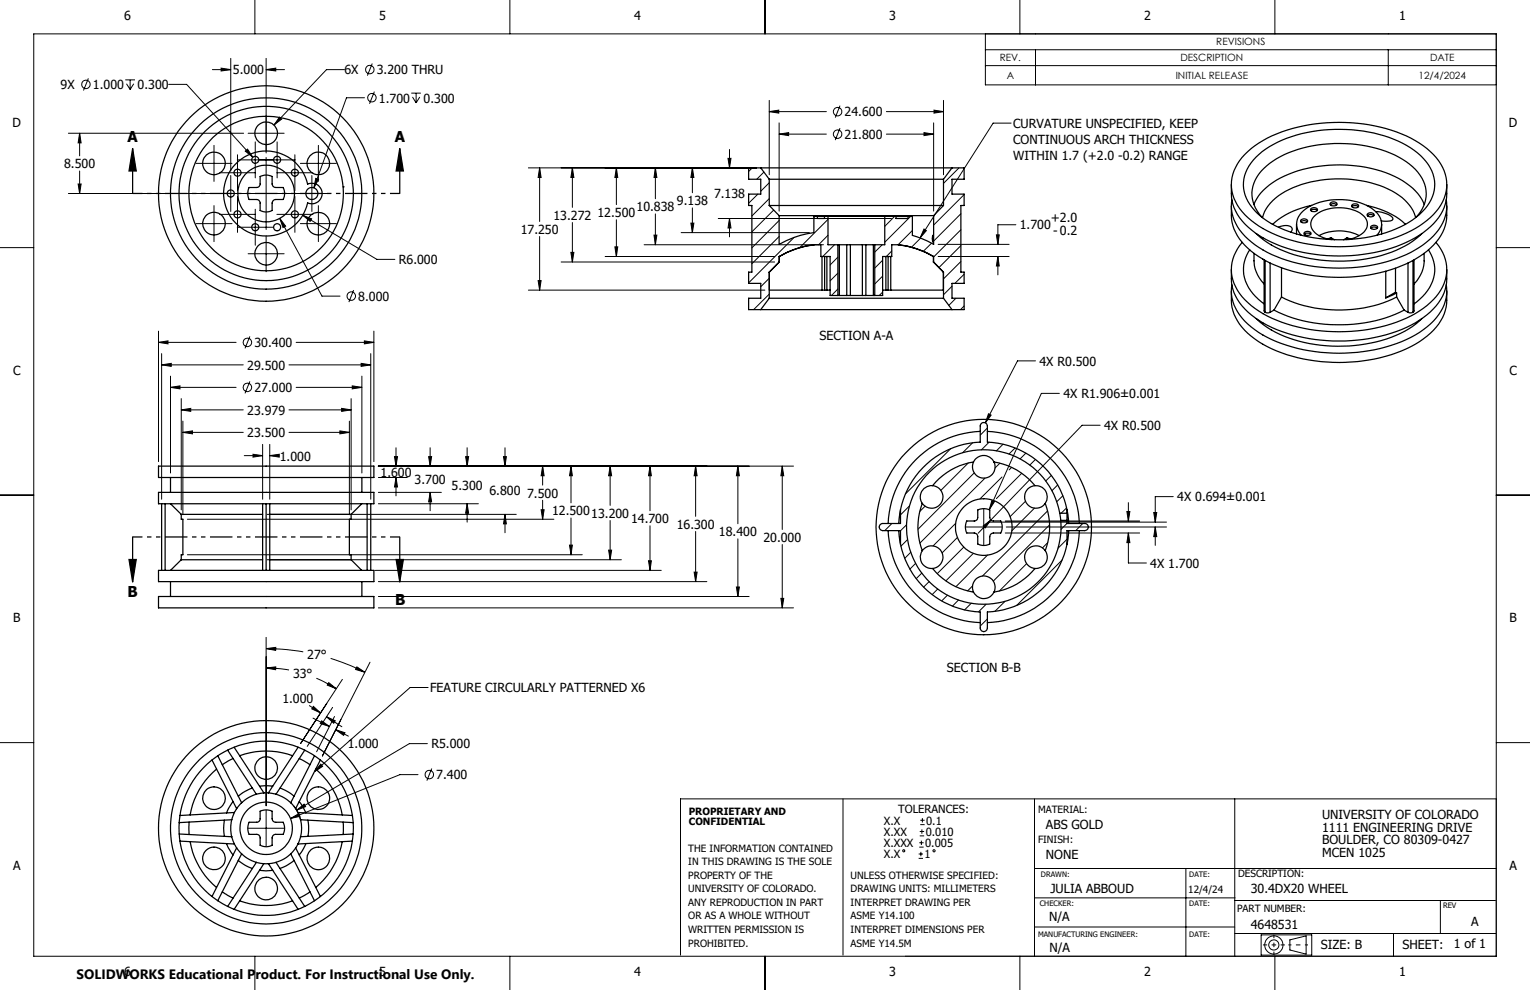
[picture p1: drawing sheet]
<svg xmlns="http://www.w3.org/2000/svg" width="432mm" height="279mm" viewBox="0 0 432 279" stroke-linecap="round" stroke-linejoin="round" font-family="sans-serif">
<g fill="none" stroke="#000" stroke-width=".35">
<path d="M37.4 41.9l1.1 6.4h-2.1zM37.4 41.9v12.7M66.5 46.3a12 12 0 0 1 20.3 5.7 2.9 2.9 0 0 1 4.1 2.6 2.9 2.9 0 0 1-4.1 2.7 12 12 0 0 1-17.4 7.9 12 12 0 0 1-2.9-18.9zM70.3 52.9h2.1a.96 .96 0 0 0 1-1v-2.1a3.9 3.9 0 0 1 3.4 0v2.1a1.02 1.02 0 0 0 1 1h2.1a3.6 3.6 0 0 1 0 3.4h-2.1a1.09 1.09 0 0 0-1 1v2.1a3.6 3.6 0 0 1-3.4 0v-2.1a1.02 1.02 0 0 0-1-1h-2.1a3.9 3.9 0 0 1 0-3.4zM96.8 52.7h.1M112.8 41.9l1 6.4h-2zM112.8 41.9v12.7M214.7 47.4h54M214.7 47.4h-3.4v3.2h3.4v4.2h-3.4v3.2h.9v18.8h-.9v3.2h3.4v4.2h-3.4v3.2h3.4M214.7 47.4l2.4 3.2M217.1 58h49.2M217.1 50.6h49.2"/>
<path d="M217.1 50.6v7.4M217.1 58l2.8 2.9M266.3 50.6v7.4M266.3 58l-2.8 2.9M268.7 47.4h3.4v3.2h-3.4v4.2h3.4v3.2h-.9v18.8h.9v3.2h-3.4v4.2h3.4v3.2h-3.4M268.7 47.4l-2.4 3.2M347.5 52.1a14 14 0 0 0 6.7 13.6 43.9 43.9 0 0 0 28.8 6.3 36.4 36.4 0 0 0 20.6-8 13.2 13.2 0 0 0 4.7-11.9M347.5 58.1a14 14 0 0 0 6.7 13.6 42.1 42.1 0 0 0 25.4 6.5 39.6 39.6 0 0 0 23.1-7.3 13.6 13.6 0 0 0 5.6-12.8M347.7 56.4a12 12 0 0 0 4.5 11.1 37.1 37.1 0 0 0 22.3 8.1 44.8 44.8 0 0 0 26.1-5.8 15 15 0 0 0 7.7-10.7l-.1-2.7M351.3 43.6a32.6 32.6 0 0 1 18.2-8.4 47.2 47.2 0 0 1 29.9 4.5 15.9 15.9 0 0 1 8.9 11.4 12.8 12.8 0 0 1-5.6 11.1 39.3 39.3 0 0 1-23.1 7.4 42.6 42.6 0 0 1-25.4-6.6 13.1 13.1 0 0 1-6.5-12.9l.6-1.9 .9-1.9zM353.9 57.7a16.8 16.8 0 0 1 9.8-8.6 39.2 39.2 0 0 1 31.1 1.3 14.8 14.8 0 0 1 7.2 7.3M354.5 44.3a30.4 30.4 0 0 1 17.5-7.4 40.8 40.8 0 0 1 26.1 4.8 12.6 12.6 0 0 1 6.8 11.1 13.5 13.5 0 0 1-7.3 10 42 42 0 0 1-38.8 .3 14.5 14.5 0 0 1-7.8-9.9 10.7 10.7 0 0 1 3.5-8.9z"/>
<path d="M369.9 59.4a1.46 1.46 0 0 1 1.9 0M370 58.9a1.14 1.14 0 0 1 1.8 .4 1.16 1.16 0 0 1-1.9-.2zM370.2 58a22.8 22.8 0 0 0-11 5.3M375.5 57.3a1.14 1.14 0 0 1 1.8 .3 1.16 1.16 0 0 1-1.9-.1zM375.5 57.8l.7-.3 1.1 .3M381.6 57.9a1.14 1.14 0 0 1 1.8 .3 1.14 1.14 0 0 1-1.9-.2zM381.6 58.3a1.4 1.4 0 0 1 1.8 0M385.7 58a22.8 22.8 0 0 1 11 5.3M388.2 59.7a7.4 7.4 0 0 1 4.8 1.8 .83 .83 0 0 1-.2 .8 .83 .83 0 0 1-.9 .1l-2.1-.1M217.1 76.8h.1M217.1 76.8v7.4M219.9 72.4h.1"/>
<path d="M219.9 72.4a22.3 22.3 0 0 1 11.8-3.3v3.3h2.6v11h2.2M219.9 60.9v8.1a26.4 26.4 0 0 1 9.8-3.3v-4.6h1M219.9 73.9h.1M219.9 60.9h43.6M219.9 72.4v1.5M219.9 73.9l-2.8 2.9M220 72.4v1.5M220 73.9l-2.9 2.9M229.9 69.1a25.4 25.4 0 0 0-9.9 3.3M230.7 61.1h2M230.7 61.1v.6h2v-.6M232 72.4v9.5"/>
<path d="M232.7 61.1h1M232.7 72.4v9.5M233.4 72.4v9.5M233.7 61.1h16M233.7 61.1v8h2.8M236.5 69.1h.4M236.5 69.1v14.3M236.9 69.1h2.1M236.9 69.1v14.3M239 69.1h1M239 69.1v14.3M240 69.1h3.4"/>
<path d="M240 69.1v14.3M243.4 69.1h1M243.4 69.1v14.3M244.4 69.1h2.1M244.4 69.1v14.3M246.5 69.1h.4M246.5 69.1v14.3M246.9 69.1v14.3M249.7 61.1v8h-2.8M249.7 61.1h3.2M250 72.4v9.5M250.6 72.4v9.5"/>
<path d="M251.4 72.4v9.5M252.9 61.1h3.4M252.9 61.1v.6h3.4v-.6M253.5 69.1a25.4 25.4 0 0 1 9.9 3.3M263.3 66.4l.1 .9-.1 1.1zM263.4 73.9h.1M263.4 72.4h.1M263.4 72.4v1.5M263.4 73.9l2.8 2.9M263.5 60.9v8.1l-3.3-1.7-2.7-.9v-5.3h-1.2M263.5 72.4a22.9 22.9 0 0 0-11.8-3.3v3.3h-2.6v11h-2.2M263.5 73.9l2.8 2.9"/>
<path d="M263.5 72.4v1.5M266.2 76.8h.1M266.2 76.8l.1 7.4M347.5 76.1a13.9 13.9 0 0 0 6.7 13.5 42.4 42.4 0 0 0 25.4 6.6 40 40 0 0 0 23.1-7.3 13.5 13.5 0 0 0 5.6-12.8M350.6 68.4a11.3 11.3 0 0 0 .7 16.2 32.6 32.6 0 0 0 18.2 8.4 47.5 47.5 0 0 0 29.9-4.5 16.1 16.1 0 0 0 8.9-11.4 11.7 11.7 0 0 0-3-8.7M352.7 70.5a10 10 0 0 0 1.6 13.2l2.5 2.1M353.9 71.5a10.5 10.5 0 0 0 2.9 8.7M354.5 65.9a29.5 29.5 0 0 0 16.7 7.3 41.3 41.3 0 0 0 26.4-4.4l3.7-2.9M356.1 61.3a9.2 9.2 0 0 1 .5-13.7 28.7 28.7 0 0 1 18.4-7 35.5 35.5 0 0 1 21.8 5 10.8 10.8 0 0 1 5.5 10.7l-.9 2.6-1.7 2.4M356.3 61.4a12.6 12.6 0 0 1 7.5-7.9 34.1 34.1 0 0 1 30 1 11.7 11.7 0 0 1 5.7 6.9M356.8 73.3v14.4l.2 .4M357 73.5v14.6"/>
<path d="M358.5 74.2v13.9M360.8 64.1a3.2 3.2 0 0 1 3.8 .3l.1 .5-.4 .6M361.7 75.6v8.2M365.9 63.3v2.7M367.1 62.1a1.18 1.18 0 0 1 1.9 .3 1.15 1.15 0 0 1-1.9-.1zM367.1 62.6l.8-.3 1 .3M367.2 66.4a4.7 4.7 0 0 1 1.2-7.3 18.3 18.3 0 0 1 18.7-.3 4.8 4.8 0 0 1 1.5 7.6M368.1 66.1a1.46 1.46 0 0 1 1.8 0M368.1 65.6a1.15 1.15 0 0 1 1.9 .4 1.16 1.16 0 0 1-2-.2zM372.3 66.5l2.9 1.1M372.3 66.5a3.4 3.4 0 0 1-2.4-3.2 3.4 3.4 0 0 1 2.2-3.2 11.8 11.8 0 0 1 12.8 .9 3.2 3.2 0 0 1-.9 5.2l-1.3 .7-2.1 .7M372.3 66.5a12.6 12.6 0 0 1 11.3 0"/>
<path d="M375.7 67.1l-1.1 .4M375.7 67.1l.9 .6M375.7 67.1v.5M380.1 67.1l1.1 .4M380.1 67.1l-.9 .6M380.1 67.1v.5M385.9 60.9a1.46 1.46 0 0 1 1.8 0M385.9 60.4a1.14 1.14 0 0 1 1.9 .3 1.12 1.12 0 0 1-2-.2zM386.9 63.9a1.18 1.18 0 0 1 1.9 .3 1.12 1.12 0 0 1-2-.1zM386.9 64.4l.7-.3 1.1 .3M389.9 63.3v2.7M391.1 76.6v7.5"/>
<path d="M393.8 75.7v6.8M397.4 74.2v13.9M398.8 73.5v14.6M399.1 73.3v14.5l-.3 .3M401.9 71.5a10.2 10.2 0 0 1-2.8 8.7M403.2 70.5a9.9 9.9 0 0 1-1.7 13.2l-2.4 2.1M214.7 87.4h54M217.1 84.2h49.2M217.1 84.2l-2.4 3.2M217.1 81.9h14.9M232 81.9h.7M232.7 81.9h.7"/>
<path d="M233.4 81.9h.9M236.5 83.4h.4M236.9 83.4h2.1M239 83.4h1M240 83.4h3.4M243.4 83.4h1M244.4 83.4h2.1M246.5 83.4h.4M249.1 81.9h.9M250 81.9h.6M250.6 81.9h.8M251.4 81.9h14.8"/>
<path d="M266.3 84.2l2.4 3.2M347.5 82.1a13.9 13.9 0 0 0 6.7 13.6 42.9 42.9 0 0 0 27.1 6.5 38.4 38.4 0 0 0 21.4-7.3 13.5 13.5 0 0 0 5.6-12.8M347.7 80.4a12.1 12.1 0 0 0 4.5 11.1 36 36 0 0 0 20.6 7.9 45.2 45.2 0 0 0 27.8-5.6 14.7 14.7 0 0 0 7.7-11.7l-.1-1.7M354.5 89.9a31.7 31.7 0 0 0 19.8 7.7 40 40 0 0 0 24.3-5.5l2.7-2.2M357 88.1l.6 .2 .9-.2M359.6 87.5a42.8 42.8 0 0 0 36.7 0M359.6 87.5l-1.1 .6M361.7 83.8a37.7 37.7 0 0 0 32.5 0M361.7 83.8l-2.1 3.7M393.8 82.5l.4 .2M393.8 82.5l-2.7 1.6M394.2 82.7l-3.1 1.4"/>
<path d="M394.2 82.7v1.1M394.2 83.8l2.1 3.7M396.3 87.5l1.1 .6M397.4 88.1l.5 .2 .9-.2M44.7 131.6h60.8v3.2h-60.8zM44.7 139h60.8v3.2h-60.8zM48.1 134.8v4.2M102.1 134.8v4.2M263.2 137.1a3.2 3.2 0 0 0-3 1.5 3.2 3.2 0 0 0 .1 3.5M263.2 137.1a3.2 3.2 0 0 1 2.5 4.8 3.2 3.2 0 0 1-5.4 .2M274.7 130.4a18.5 18.5 0 0 0-11.5 6.7M274.7 130.4a3.2 3.2 0 0 1 2.9-1.8 3.2 3.2 0 0 1 2.9 1.8"/>
<path d="M274.7 130.4a3.2 3.2 0 0 0 2.9 4.5 3.2 3.2 0 0 0 2.9-4.5M276.6 121.7a27 27 0 0 0-26 26M278.7 121.7a27 27 0 0 1 25.9 26M280.5 130.4a18.5 18.5 0 0 1 11.6 6.7M292.1 137.1a3.2 3.2 0 0 1 3.1 1.5 3.2 3.2 0 0 1-.2 3.5M292.1 137.1a3.2 3.2 0 0 0-2.5 4.7 3.2 3.2 0 0 0 5.4 .3M36.4 157.9h2.1l-1.1 6.4zM37.4 151.6v12.7M45.6 142.2v18.8M46.6 142.2v18.8M48.1 142.2l3.1 3M51.2 145.2h22.9"/>
<path d="M51.2 158h22.9M51.2 145.2v1.3h.4v10.1h-.4v1.4M51.2 158l-3.1 3M74.1 142.2v18.8M75.1 142.2v18.8M76.1 145.2h23M76.1 158h23M76.1 142.2v18.8M99.1 145.2v1.3h-.5v10.1h.5v1.4M99.1 158l3 3M102.1 142.2l-3 3M103.6 142.2v18.8"/>
<path d="M104.6 142.2v18.8M111.8 157.9h2l-1 6.4zM112.8 151.6v12.7M250.6 149.8a27 27 0 0 0 26 25.9M253.6 149.8l.5 3.8M254.1 153.6a24 24 0 0 0 22.5 19.1v4.5a1.01 1.01 0 0 0 1.1 1.1 1.01 1.01 0 0 0 1-1.1v-4.5a24 24 0 0 0 22.4-19.1M254.1 143.9v3.8h-5a1.01 1.01 0 0 0-1 1 1.01 1.01 0 0 0 1 1.1h5v3.8M254.1 143.9a24 24 0 0 1 22.5-19.1v-4.6a1.01 1.01 0 0 1 1.1-1 1.01 1.01 0 0 1 1 1v4.6a23.9 23.9 0 0 1 22.4 19.1M254.1 143.9l-.5 3.8M260.3 142.1a18.6 18.6 0 0 0 0 13.3M260.3 155.4a3.2 3.2 0 0 0-.2 3.5 3.2 3.2 0 0 0 3.1 1.5M260.3 155.4a3.2 3.2 0 0 1 5.4 .2 3.2 3.2 0 0 1-2.5 4.8"/>
<path d="M272.8 147h2.2a.96 .96 0 0 0 .9-1v-2.1a3.9 3.9 0 0 1 3.4 0v2.1a1.02 1.02 0 0 0 1.1 1h2a3.6 3.6 0 0 1 0 3.4h-2a1.09 1.09 0 0 0-1.1 1v2.1a3.6 3.6 0 0 1-3.4 0v-2.1a1.02 1.02 0 0 0-.9-1h-2.2a3.9 3.9 0 0 1 0-3.4zM295 142.1a18.6 18.6 0 0 1 0 13.3M295 155.4a3.2 3.2 0 0 1 .2 3.4 3.2 3.2 0 0 1-3.1 1.6M295 155.4a3.2 3.2 0 0 0-5.4 .3 3.2 3.2 0 0 0 2.5 4.7M299.1 144.9l.3 2M299.1 144.9a21.8 21.8 0 0 0-34.7-13.4 21.8 21.8 0 0 0 3.8 37 21.8 21.8 0 0 0 31.2-20.2v-1.4M299.1 144.9h2M299.4 146.9h1.7M301.1 144.9v2M301.1 146.9v.8h5a1.01 1.01 0 0 1 1 1 1.01 1.01 0 0 1-1 1.1h-5v3.8M301.1 143.9l.5 3.8M301.1 143.9v1"/>
<path d="M301.6 149.8l-.5 3.8M304.6 149.8a27.1 27.1 0 0 1-25.9 25.9M44.7 161h60.8v3.1h-60.8zM44.7 168.3h60.8v3.3h-60.8zM48.1 164.1v4.2M102.1 164.1v4.2M263.2 160.4a18.5 18.5 0 0 0 11.5 6.7M274.7 167.1a3.2 3.2 0 0 0 2.9 1.8 3.2 3.2 0 0 0 2.9-1.8M274.7 167.1a3.2 3.2 0 0 1 2.9-4.6 3.2 3.2 0 0 1 2.9 4.6M292.1 160.4a18.5 18.5 0 0 1-11.6 6.7M59.8 214.5l7 13.7M61.1 217.1a21.5 21.5 0 0 0-7.4 12.9"/>
<path d="M61.5 213.3l6.7 13.3M64.2 211.7l8.2 12.5M65.8 214.1l-3.1 1.7M66.1 210.9l8.4 12.9M67.6 213.3a21.5 21.5 0 0 1 15 0M84.1 210.9l-8.4 12.9M84.5 214.1l3 1.7M86 211.7l-8.1 12.5M88.8 213.3l-6.7 13.3M89.1 217.1a21.8 21.8 0 0 1 7.5 12.9M90.4 214.5l-7 13.7M50.6 235.4l14.8 .7"/>
<path d="M50.8 237.4l15.3 .8M53.4 232v3.5M53.7 237.5a21.8 21.8 0 0 0 7.4 13M63.3 231.5a12.5 12.5 0 0 0 0 4.5M63.9 238.1l.6 1.3 1.3 1.9M65.4 236.1l.7 2.1M65.4 231.4a10.3 10.3 0 0 0 0 4.7M65.4 231.4l-14.8 .8M65.8 226.2l-1.3 2-.6 1.2M66.1 229.3l-.7 2.1M66.1 238.2l.7 1.1M66.1 229.3l-15.3 .9"/>
<path d="M66.8 239.3l1.4 1.7M66.8 228.2l-.7 1.1M66.8 239.3l-7 13.7M68.2 226.6l-1.4 1.6M70.3 232.1h2.1a.96 .96 0 0 0 1-1v-2.1a3.9 3.9 0 0 1 3.4 0v2.1a1.02 1.02 0 0 0 1 1h2.1a3.7 3.7 0 0 1 0 3.4h-2.1a1.02 1.02 0 0 0-1 1v2a3.6 3.6 0 0 1-3.4 0v-2a.96 .96 0 0 0-1-1h-2.1a4 4 0 0 1 0-3.4zM71.2 222.4a11.6 11.6 0 0 0-4 2.3M72.4 224.2a10.3 10.3 0 0 0-4.2 2.4M73.3 221.9h3.7M74.5 223.8l-2.1 .4M74.5 223.8h1.2M75.7 223.8l2.2 .4M77.9 224.2a10.3 10.3 0 0 1 4.2 2.4"/>
<path d="M79 222.4a11.9 11.9 0 0 1 4 2.3M82.1 226.6l1.3 1.6M83.4 239.3l-1.3 1.7M83.4 228.2l.7 1.1M83.4 239.3l7 13.7M84.1 229.3l.7 2.1M84.1 238.2l-.7 1.1M84.1 229.3l15.3 .9M84.5 226.2l1 1.6 .8 1.6M84.8 236.1l-.7 2.1M84.8 231.4a9.2 9.2 0 0 1 0 4.7M84.8 231.4l14.9 .8"/>
<path d="M86.3 238.1l-1.8 3.2M86.9 231.5l.2 1.7-.2 2.8M96.6 237.5a22.1 22.1 0 0 1-7.5 13M96.8 232v3.5M99.4 237.4l-15.3 .8M99.7 235.4l-14.9 .7M62.7 251.7l3.1 1.8M67.2 242.8a11.6 11.6 0 0 0 4 2.3M67.6 254.2a22.1 22.1 0 0 0 15 0M68.2 241a10.3 10.3 0 0 0 4.2 2.4M68.2 241l-6.7 13.2M72.4 243.4l2.1 .3"/>
<path d="M72.4 243.4l-8.2 12.4M73.3 245.6l1.8 .2 1.9-.2M74.5 243.7h1.2M74.5 243.7l-8.4 12.9M75.7 243.7l8.4 12.9M77.9 243.4l-2.2 .3M77.9 243.4l8.1 12.4M82.1 241a10.3 10.3 0 0 1-4.2 2.4M82.1 241l6.7 13.2M83 242.8a11.9 11.9 0 0 1-4 2.3M87.5 251.7l-3 1.8"/>
<circle cx="75.1" cy="37.6" r="3.2"/>
<circle cx="60.4" cy="46.1" r="3.2"/>
<circle cx="65.1" cy="54.6" r="1"/>
<circle cx="67" cy="48.7" r="1"/>
<circle cx="72" cy="45.1" r="1"/>
<circle cx="75.1" cy="54.6" r="24.6"/>
<circle cx="75.1" cy="54.6" r="21.8"/>
<circle cx="75.1" cy="54.6" r="30.4"/>
<circle cx="75.1" cy="54.6" r="8"/>
<circle cx="75.1" cy="54.6" r="27"/>
<circle cx="78.2" cy="45.1" r="1"/>
<circle cx="83.2" cy="48.7" r="1"/>
<circle cx="88" cy="54.6" r="1.7"/>
<circle cx="89.9" cy="46.1" r="3.2"/>
<circle cx="60.4" cy="63.1" r="3.2"/>
<circle cx="67" cy="60.5" r="1"/>
<circle cx="72" cy="64.1" r="1"/>
<circle cx="75.1" cy="71.6" r="3.2"/>
<circle cx="78.2" cy="64.1" r="1"/>
<circle cx="83.2" cy="60.5" r="1"/>
<circle cx="89.8" cy="63.1" r="3.2"/>
<circle cx="277.6" cy="148.8" r="8"/>
<circle cx="277.7" cy="148.7" r="30.4"/>
<circle cx="75.1" cy="216.8" r="3.2"/>
<circle cx="60.4" cy="225.3" r="3.2"/>
<circle cx="75.1" cy="233.8" r="30.4"/>
<circle cx="75.1" cy="233.8" r="7.4"/>
<circle cx="75.1" cy="233.8" r="27"/>
<circle cx="75.1" cy="233.8" r="24.6"/>
<circle cx="89.8" cy="225.3" r="3.2"/>
<circle cx="60.4" cy="242.3" r="3.2"/>
<circle cx="75.1" cy="250.8" r="3.2"/>
<circle cx="89.8" cy="242.3" r="3.2"/>
</g>
<g fill="none" stroke="#000" stroke-width=".28">
<path d="M9.5 9.6h412.8v260.3h-412.8zM59.9 19.6h5.2M62.4 19.2l2.7 .4-2.7 .4zM65.1 16.5v31.8M71.9 0v9.6M75.1 19.6l2.7-.4v.8zM75.1 16.5v26.7M75.1 19.6h5.2M97.2 19.6h-5.1l-14.8 15.7M105.1 17.9l-1.4 3.4M143.9 0v9.6M215.9 0v9.6"/>
<path d="M278.1 9.6v14.4h144.2M278.1 14h144.2M278.1 18.5h144.2M287.8 0v9.6M292.2 14v10M359.8 0v9.6M391.8 14v10M19.3 37.6h49.5M22.5 37.6l.4 2.7h-.9zM22.5 37.6v6.4M24.9 22.1l-1.3 3.4M35.3 22.5h2.8"/>
<path d="M35.7 23.6l1 1.7M36.7 22.5v2.8M37.7 23.6l-1 1.7M47.6 23.8h5.1l18.7 20.6M70 37.6h10.2M78.9 33.1l.6 .5-2.2 1.7zM102.9 27.6h-5.1l-9.2 25.4M105.7 25.9l-1.4 3.4M116.1 26.3h2.7M116.4 27.4l1 1.6M117.4 26.3v2.7M118.5 27.4l-1.1 1.6"/>
<path d="M217.1 31.5l2.7-.4v.8zM217.1 28.3v21M217.1 31.5h16.1M219.9 37.9l2.7-.5v.9zM219.9 34.7v24.9M219.9 37.9h13.3M237.1 29.8l-1.4 3.4M237.1 36.2l-1.4 3.3M250.2 31.5h16.1M250.2 37.9h13.3M260.8 37.4l2.7 .5-2.7 .4zM263.5 34.7v24.9"/>
<path d="M263.6 31.1l2.7 .4-2.7 .4zM266.3 28.3v21M285.4 34.7h-5.1l-20.6 32.4M19.3 54.6h73.8M22 51.9h.9l-.4 2.7zM22.5 48.3v6.3M55.3 46.1h10.2M60.4 41v10.2M60.4 58v10.2M61.9 48.8h10.2M65.1 49.5v10.2M67 45.1h16.3"/>
<path d="M67 43.7v10.1M67 55.4v10.2M69.2 42.7l.6-.6 1.6 2.3zM72 40v10.2M72 59.1v10.1M75.1 44.4v20.4M78.1 48.8h10.2M78.2 40v10.2M83.2 43.7v10.1M83.2 55.4v10.2M84.8 46.1h10.1M88 49.5v10.2"/>
<path d="M89.1 50.3l.8 .3-1.3 2.4zM89.9 41v10.2M89.9 58v10.2M149.1 47.4h64.3M152.3 47.4l.4 2.7h-.8zM152.3 47.4v15.1M161.5 47.4l.5 2.7h-.9zM161.5 47.4v11.1M174 47.4l.3 2.7h-.8zM174 47.4v10.3M185 47.4l.4 2.7h-.8zM185 47.4v8.7"/>
<path d="M195.4 47.4l.4 2.7h-.8zM195.4 47.4v7M195.4 58.7v7M205.5 44.7h.8l-.4 2.7zM205.9 42.2v5.2M212.3 47.4l-1 1M213.9 54.8l-2.6 2.6M215.6 48.6l-2 2M217.1 51.6l-2.4 2.4M217.1 56.1l-4.9 4.9M218.4 59.3l-6.2 6.1M270.7 47.4l-4.4 4.4"/>
<path d="M272.1 50.4l-.1 .2M272.1 54.9l-8.6 8.6M0 69.9h9.5M55.3 63.1h10.2M61.9 60.5h10.2M67 64.1h10.1M70 71.6h10.2M75.1 66.5v10.2M78.1 60.5h10.2M79 61.6l1.6 2.2-.7 .4zM79 61.6l11.9 22h5.1M84.8 63.1h10.1"/>
<path d="M85.4 60.7l2.5 1.1-.4 .7zM85.4 60.7l21 12.5h5M151.9 79.2h.8l-.4 2.7zM152.3 66.7v15.2M158.4 73.9h60.2M161.1 71.2h.9l-.5 2.7zM161.5 62.8v11.1M170.8 72.4h47.8M173.5 69.7h.8l-.3 2.7zM174 62v10.4M181.8 69.1h50.6M184.6 66.4h.8l-.4 2.7z"/>
<path d="M185 60.4v8.7M192.2 65.7h36.2M195 63h.8l-.4 2.7zM202.7 61.7h48.9M205.9 61.7l.4 2.6h-.8zM205.9 61.7v5.2M217.1 78.5l-2.4 2.4M219.9 62.2l-7.7 7.8M219.9 66.7l-7.7 7.7M224.1 67l-12.8 12.8M230 61.1l-.3 .3M233.7 61.9l-8 7.9"/>
<path d="M233.7 66.4l-2.7 2.7M235.5 69.1l-3.3 3.3M236.5 72.6l-2.2 2.2M236.5 77.1l-2.2 2.2M249 69.1l-2.1 2.1M249.1 73.4l-2.2 2.3M249.1 77.9l-2.2 2.3M251.7 70.8l-1.5 1.6M252.5 61.1l-2.8 2.8M257 61.1l-7.3 7.3M257.5 65.1l-4 4M259.8 67.2l-2.5 2.5"/>
<path d="M260.8 64.6l.6 .5-1.7 2zM262.9 68.7l-2.3 2.2M264.8 72.4h20M264.8 69h20M271.2 60.3l-7.7 7.8M271.2 64.8l-7.7 7.7M271.2 69.3l-6.2 6.2M271.2 73.8l-4.9 4.9M272.1 77.4l-2.6 2.6M281.2 66.3h.8l-.4 2.7zM281.6 72.4l.4 2.7h-.8zM281.6 72.4v5.2"/>
<path d="M286.7 63.4h-5.1v5.6M422.3 69.9h9.5M44.7 96.6l2.7-.4v.8zM44.7 93.5v36.8M44.7 96.6h21.9M45.6 99.8v41.1M70.5 94.9l-1.4 3.4M83.6 96.6h21.9M99.8 81.9l-1.3 3.4M102.8 96.2l2.7 .4-2.7 .4zM104.6 99.8v41.1M105.5 93.5v36.8"/>
<path d="M149.1 81.9h66.8M211.4 84.2l-.1 .1M217.1 83l-4.4 4.4M236.5 81.6l-1.8 1.8M249.1 82.4l-1 1M268.7 80.8l-2.4 2.4M269.8 84.2l-2 2M272.1 86.4l-1 1M45.6 103l2.7-.4v.8zM45.6 103h23.1M48.1 109.3l2.7-.4v.8zM48.1 106.2v27.3"/>
<path d="M48.1 109.3h18.5M51.2 115.7l2.6-.4v.8zM51.2 112.5v31.4M51.2 115.7h17.5M51.6 118.9v26.4M70.5 107.6l-1.4 3.4M81.6 103h23M81.6 115.7h17.5M83.6 109.3h18.5M96.4 115.3l2.7 .4-2.7 .4zM98.6 118.9v26.4M99.1 112.5v31.4"/>
<path d="M99.4 108.9l2.7 .4-2.7 .4zM101.9 102.6l2.7 .4-2.7 .4zM102.1 106.2v27.3M279 116.8l.7 .4-1.6 2.1zM292.2 101.8h-5l-9.1 17.5M299 111h-5.1l-14.7 32.9M0 139.7h9.5M51.6 122l2.7-.4v.8zM51.6 122h17.1M68.9 128.6h5.2M71.4 128.2l2.7 .4-2.7 .4zM74.1 125.4v15.5"/>
<path d="M76.1 128.6l2.7-.4v.8zM76.1 125.4v15.5M76.1 128.6h1.8M81.6 122h17M95.9 121.6l2.7 .4-2.7 .4zM106.8 131.6h117.1M106.8 134.8h8.1M106.8 139h17.8M111.3 128.9h.9l-.4 2.7zM111.8 134.8l.4 2.6h-.9zM111.8 126.4v5.2M111.8 134.8v5.1"/>
<path d="M121 128.9h.8l-.4 2.7zM121.4 139l.4 2.6h-.8zM121.4 126.4v5.2M121.4 139v5.1M131.4 128.9h.9l-.5 2.7zM131.8 126.4v5.2M142.1 128.9h.8l-.4 2.7zM142.5 126.4v5.2M153.1 131.6l.5 2.7h-.9zM153.1 131.6v5.3M161.1 131.6l.4 2.7h-.8zM161.1 131.6v10.3"/>
<path d="M172.2 131.6l.4 2.7h-.8zM172.2 131.6v11M183.4 131.6l.4 2.7h-.8zM183.4 131.6v12.5M196.3 131.6l.4 2.7h-.8zM196.3 131.6v14.1M208.2 131.6l.5 2.7h-.9zM208.2 131.6v16.2M220.8 131.6l.4 2.7h-.8zM220.8 131.6v17.8M268.3 126.6l-12.8 12.8M273.3 130.7l-7.8 7.7"/>
<path d="M274.5 125l-2.8 2.8M275 133.5l-15.9 15.9M278 134.9l-18.4 18.4M278.7 120.8l-2.1 2M279.2 124.8l-2.2 2.2M282.2 130.7l-1.4 1.4M282.8 134.6l-6.2 6.2M283.1 125.4l-1.9 1.8M285.5 131.9l-.7 .7M286.5 126.5l-1.7 1.6M288.4 133.6l-7.2 7.1M289.5 127.9l-1.6 1.6"/>
<path d="M292.2 129.7l-1.5 1.5M296.7 134.2l-1.6 1.5M298.5 136.9l-1.6 1.6M300 139.9l-1.8 1.7M310.5 120h-5.1l-25.8 26.8M422.2 139.7h9.6M52.9 146.5h103.4M52.9 156.6h111.4M75.4 145.2h70.3M75.4 158h100M106.8 142.2h28.2M131.8 142.2l.5 2.7h-.9z"/>
<path d="M131.8 142.2v5.2M142.5 145.2l.4 2.6h-.8zM142.5 145.2v5.2M152.7 143.9h.9l-.5 2.6zM153.1 141.2v5.3M160.7 153.8h.8l-.4 2.8zM161.1 146.2v10.4M171.8 155.3h.8l-.4 2.7zM172.2 146.9v11.1M183 158.3h.8l-.4 2.7zM183.4 148.4v12.6M196.3 150v14.1"/>
<path d="M208.2 152.1v16.2M220.8 153.7v17.9M251.7 147.7l-2 2.1M255.9 148.1l-1.8 1.7M256.1 152.3l-1.9 1.9M256.7 142.8l-2.6 2.5M257 155.9l-1.7 1.7M258.4 159l-1.6 1.6M261.1 142.8l-1.5 1.6M269.7 147.7l-6.4 6.4M270.2 151.7l-4.3 4.3M272 154.4l-7.5 7.5"/>
<path d="M272.6 148.7h10.1M274.7 156.2l-7.8 7.7M277.5 148.4l2.1-1.6-1.5 2.2zM277.6 143.7v10.1M278.7 156.7l-8.9 8.9M278.9 147.4h50.3M279.6 146.8l-3.6 3.7M279.9 141.3l.8 .3-1.5 2.3zM283.7 150.4h37.9M283.7 147h37.9M284 148.7h45.2M289.4 141.5l-4.3 4.3"/>
<path d="M289.7 159.1l-7.7 7.7M292 143.4l-6.4 6.4M295.7 144.2l-18.4 18.4M295.7 153.1l-1.5 1.5M296.2 148.1l-15.9 15.9M299.8 158l-12.9 12.9M301 143.3l-1.5 1.6M301.1 147.7l-1.7 1.7M301.1 152.2l-2.5 2.5M305.6 147.7l-2 2.1M318 144.4h.9l-.4 2.6zM318.5 150.4l.4 2.7h-.9z"/>
<path d="M318.5 150.4v8.5h5M318.5 141.9v5.1M325.6 144.6h.9l-.5 2.8zM326 148.7l.5 2.7h-.9zM326 148.7v5.2M331.1 140.2h-5.1v7.2M75.1 179.9v47.5M105.9 161h80.7M106.8 171.6h117.1M106.8 164.1h92.7M106.8 168.3h104.6M195.9 161.5h.8l-.4 2.6z"/>
<path d="M207.8 165.7h.9l-.5 2.6zM220.4 168.9h.8l-.4 2.7zM260.1 161.7l-1.5 1.6M262.2 164.1l-1.5 1.6M264.7 166.2l-1.6 1.6M267.4 168l-1.6 1.6M270.5 169.3l-1.7 1.8M274.1 170.3l-1.9 1.8M274.5 165.4l-1.4 1.4M278.3 170.5l-2.1 2.2M278.7 174.7l-2.1 2M283.6 169.7l-2.8 2.8"/>
<path d="M75.1 188.5l2.7-.3v.8zM75.1 188.5l4.1 .2 2.4 .4M75.1 183.1l2.7-.4v.9zM75.1 183.1l4.7 .1 5.8 .8M87.3 199.1l3.2 2.1M88.4 199.4l2.1 1.8-2.5-1.1zM89.3 191.4l5.6 3M92.8 192.7l2.1 1.7-2.5-1zM93.3 185.8l5.5 2 4.2 1.9M93.9 199.6l-7.2 11M96.6 191.7l-11.8 18.1M100.7 188.2l2.3 1.5-2.6-.8z"/>
<path d="M104.4 186.9l-13.4 26.5M120.8 194h-5.1l-26.9 23.8M0 209.6h9.5M88.3 202.7l4.7 2.3M90.5 215.7l.6 .6-2.3 1.5zM90.8 203.4l2.2 1.6-2.6-.8zM92.1 202.3l2.5 1.1-.4 .7zM92.1 202.3l4.4 2.8M94.4 202.2l-5 10M94.8 206l2.6 .8-.4 .7zM94.8 206l3.5 1.8M118 218.6h-5.1l-30.9 12.4"/>
<path d="M120.6 209.9h-5.1l-31.8 18.8M121.8 216.9l-1.3 3.4M422.3 209.6h9.5M70 233.8h10.2M75.1 228.7v10.1M82 231l2.3-1.4 .3 .8zM82.9 227.5l1.4 2.3 .6 1.7M83.7 228.7l2.1-1.8 .5 .7zM237.9 225.5v44.1M259.4 239.1h1.3M259.4 237.8h1.3M259.6 235.9h1.2"/>
<path d="M259.6 234.7h1.2M259.7 232.7h1.2M259.7 231.5h1.2M260 237.2v1.3M260.2 234.1v1.2M260.3 230.9v1.2M292 225.5v44.4M348.5 225.5v44.4M422.3 225.5h-230.2v44.1M259.3 242.3h1.2M259.3 241h1.2M259.9 240.4v1.3"/>
<path d="M292 245.1h130.3M292.1 253.4h56.5M334.7 245.1v24.8M348.5 254.1h73.6M406.5 254.1v9.4M71.9 269.9v9.5M143.9 269.9v9.5M215.9 269.9v9.5M287.8 269.9v9.5M292 261.6h56.5M348.5 263.5h73.6M355.9 263.8h14.3v5.8h-14.3z"/>
<path d="M359.8 269.9v9.5M364 265.3l4.6-1.2v5.2l-4.6-1.2zM393.3 263.5v6.4"/>
<circle cx="104.4" cy="19.6" r="1.2"/>
<circle cx="24.2" cy="23.8" r="1.2"/>
<circle cx="105" cy="27.6" r="1.2"/>
<circle cx="236.4" cy="31.5" r="1.19"/>
<circle cx="236.4" cy="37.9" r="1.19"/>
<circle cx="69.8" cy="96.6" r="1.19"/>
<circle cx="99.1" cy="83.6" r="1.19"/>
<circle cx="69.8" cy="109.3" r="1.19"/>
<circle cx="121.1" cy="218.6" r="1.2"/>
<circle cx="255.1" cy="240.1" r=".31"/>
<circle cx="263.6" cy="240.1" r=".31"/>
<circle cx="359.5" cy="266.7" r="1.43"/>
<circle cx="359.5" cy="266.7" r="2.57"/>
</g>
<path d="M112.8 54.6h-75.4M112.8 151.5h-75.4" fill="none" stroke="#000" stroke-width=".35" stroke-dasharray="6.3 1.3 1.3 1.3 1.3 1.3" stroke-dashoffset="3.6" stroke-linecap="butt"/>
<path d="M356.4 266.7h6.2" fill="none" stroke="#000" stroke-width=".28" stroke-dasharray="15.2 1.3 1.3 1.3" stroke-dashoffset="14.1" stroke-linecap="butt"/>
<path d="M359.5 263.8v5.7" fill="none" stroke="#000" stroke-width=".28" stroke-dasharray="15.2 1.3 1.3 1.3" stroke-dashoffset="14.3" stroke-linecap="butt"/>
<path d="M363.6 266.7h5.5" fill="none" stroke="#000" stroke-width=".28" stroke-dasharray="15.2 1.3 1.3 1.3" stroke-dashoffset="14.4" stroke-linecap="butt"/>
<g fill="#000">
<path d="M102.8 96.2l2.7 .4-2.7 .4zM44.7 96.6l2.7-.4v.8zM48.1 109.3l2.7-.4v.8zM99.4 108.9l2.7 .4-2.7 .4zM45.6 103l2.7-.4v.8zM101.9 102.6l2.7 .4-2.7 .4zM220.8 131.6l.4 2.7h-.8zM220.4 168.9h.8l-.4 2.7zM111.3 128.9h.9l-.4 2.7zM111.8 134.8l.4 2.6h-.9zM121 128.9h.8l-.4 2.7zM121.4 139l.4 2.6h-.8zM51.2 115.7l2.6-.4v.8zM96.4 115.3l2.7 .4-2.7 .4zM51.6 122l2.7-.4v.8zM95.9 121.6l2.7 .4-2.7 .4zM71.4 128.2l2.7 .4-2.7 .4zM76.1 128.6l2.7-.4v.8zM131.4 128.9h.9l-.5 2.7zM131.8 142.2l.5 2.7h-.9zM142.1 128.9h.8l-.4 2.7zM142.5 145.2l.4 2.6h-.8zM153.1 131.6l.5 2.7h-.9zM152.7 143.9h.9l-.5 2.6zM161.1 131.6l.4 2.7h-.8zM160.7 153.8h.8l-.4 2.8zM172.2 131.6l.4 2.7h-.8zM171.8 155.3h.8l-.4 2.7zM183.4 131.6l.4 2.7h-.8zM183 158.3h.8l-.4 2.7zM196.3 131.6l.4 2.7h-.8zM195.9 161.5h.8l-.4 2.6zM208.2 131.6l.5 2.7h-.9zM207.8 165.7h.9l-.5 2.6zM83.7 228.7l2.6-1.1-.5-.7zM82 231l2.6-.6-.3-.8zM92.1 202.3l2.5 1.1-.4 .7zM88.4 199.4l2.1 1.8-2.5-1.1zM94.8 206l2.6 .8-.4 .7zM90.8 203.4l2.2 1.6-2.6-.8zM92.8 192.7l2.1 1.7-2.5-1zM75.1 188.5l2.7-.3v.8zM100.7 188.2l2.3 1.5-2.6-.8zM75.1 183.1l2.7-.4v.9zM90.5 215.7l.6 .6-2.3 1.5zM79 61.6l.9 2.6 .7-.4zM85.4 60.7l2.1 1.8 .4-.7zM78.9 33.1l-1.6 2.2 2.2-1.7zM22 51.9h.9l-.4 2.7zM22.5 37.6l.4 2.7h-.9zM75.1 19.6l2.7-.4v.8zM62.4 19.2l2.7 .4-2.7 .4zM69.2 42.7l2.2 1.7-1.6-2.3zM89.1 50.3l-.5 2.7 1.3-2.4zM217.1 31.5l2.7-.4v.8zM263.6 31.1l2.7 .4-2.7 .4zM260.8 37.4l2.7 .5-2.7 .4zM219.9 37.9l2.7-.5v.9zM185 47.4l.4 2.7h-.8zM184.6 66.4h.8l-.4 2.7zM205.5 44.7h.8l-.4 2.7zM205.9 61.7l.4 2.6h-.8zM195.4 47.4l.4 2.7h-.8zM195 63h.8l-.4 2.7zM174 47.4l.3 2.7h-.8zM173.5 69.7h.8l-.3 2.7zM161.5 47.4l.5 2.7h-.9zM161.1 71.2h.9l-.5 2.7zM152.3 47.4l.4 2.7h-.8zM151.9 79.2h.8l-.4 2.7zM281.6 72.4l.4 2.7h-.8zM281.2 66.3h.8l-.4 2.7zM260.8 64.6l.6 .5-1.7 2zM279 116.8l-.9 2.5 1.6-2.1zM279.9 141.3l-.7 2.6 1.5-2.3zM277.5 148.4l.6 .6 1.5-2.2zM326 148.7l.5 2.7h-.9zM325.6 144.6h.9l-.5 2.8zM318.5 150.4l.4 2.7h-.9zM318 144.4h.9l-.4 2.6z"/>
<path d="M111.8 157.9h2l-1 6.4zM36.4 157.9h2.1l-1.1 6.4zM112.8 41.9l1 6.4h-2zM37.4 41.9l1.1 6.4h-2.1z"/>
</g>
<g font-size="4.2">
<text x="36" y="40.1">A</text>
<text x="111.4" y="40.1">A</text>
<text x="36" y="168.5">B</text>
<text x="111.6" y="170.8">B</text>
</g>
<text font-size="3.8" x="21.6" y="276.3">SOLIDWORKS Educational Product. For Instructional Use Only.</text>
<g font-size="3.5">
<text x="35" y="5.7">6</text>
<text x="107" y="5.7">5</text>
<text x="179" y="5.7">4</text>
<text x="250.9" y="5.7">3</text>
<text x="322.9" y="5.7">2</text>
<text x="394.9" y="5.7">1</text>
<text x="65.8" y="21">5.000</text>
<text x="97.2" y="21">6X</text>
<text x="106.3" y="21">3.200 THRU</text>
<text x="17.1" y="25.2">9X</text>
<text x="26.2" y="25.2">1.000</text>
<text x="38.8" y="25.2">0.300</text>
<text x="106.9" y="28.9">1.700</text>
<text x="119.5" y="28.9">0.300</text>
<text x="3.6" y="35.8">D</text>
<text x="238.4" y="32.9">24.600</text>
<text x="425.8" y="35.8">D</text>
<text x="238.4" y="39.2">21.800</text>
<text x="285.9" y="36.1">CURVATURE UNSPECIFIED, KEEP</text>
<text x="285.9" y="40.6">CONTINUOUS ARCH THICKNESS</text>
<text x="18.1" y="47.5">8.500</text>
<text x="285.9" y="45.1">WITHIN 1.7 (+2.0 -0.2) RANGE</text>
<text x="179.6" y="59.6">10.838</text>
<text x="191" y="57.9">9.138</text>
<text x="201.5" y="55.9">7.138</text>
<text x="147" y="66">17.250</text>
<text x="156.2" y="62">13.272 12.500</text>
<text x="287.8" y="64.6">1.700</text>
<text x="296.6" y="62.7">+2.0</text>
<text x="297.2" y="66.2">- 0.2</text>
<text x="112.5" y="74.6">R6.000</text>
<text x="101.1" y="84.9">8.000</text>
<text x="231.2" y="95.9">SECTION A-A</text>
<text x="71.8" y="98">30.400</text>
<text x="3.7" y="105.7">C</text>
<text x="69.8" y="104.3">29.500</text>
<text x="293.4" y="103.2">4X R0.500</text>
<text x="426" y="105.7">C</text>
<text x="71.8" y="110.7">27.000</text>
<text x="300.1" y="112.4">4X R1.906±0.001</text>
<text x="69.8" y="117">23.979</text>
<text x="69.8" y="123.4">23.500</text>
<text x="311.6" y="121.4">4X R0.500</text>
<text x="79" y="130">1.000</text>
<text x="107.4" y="134.5">1.600</text>
<text x="117" y="136.6">3.700</text>
<text x="127.5" y="138.2">5.300</text>
<text x="138.1" y="139.7">6.800 7.500</text>
<text x="332.2" y="141.5">4X 0.694±0.001</text>
<text x="155.8" y="145.4">12.50013.200</text>
<text x="178.1" y="147.6">14.700</text>
<text x="191" y="149.2">16.300</text>
<text x="202.9" y="151.3">18.400</text>
<text x="215.4" y="152.9">20.000</text>
<text x="324.6" y="160.2">4X 1.700</text>
<text x="3.7" y="175.5">B</text>
<text x="426" y="175.5">B</text>
<text x="82.7" y="191.4">33°</text>
<text x="86.7" y="186.1">27°</text>
<text x="267.2" y="189.7">SECTION B-B</text>
<text x="121.4" y="195.4">FEATURE CIRCULARLY PATTERNED X6</text>
<text x="79.7" y="198.4">1.000</text>
<text x="98.1" y="211.2">1.000</text>
<text x="121.7" y="211.2">R5.000</text>
<text x="123.1" y="220">7.400</text>
<text x="295.2" y="233.9">ABS GOLD</text>
<text x="373.1" y="231.2">UNIVERSITY OF COLORADO</text>
<text x="373.1" y="234.8">1111 ENGINEERING DRIVE</text>
<text x="373.1" y="238.3">BOULDER, CO 80309-0427</text>
<text x="3.7" y="245.4">A</text>
<text x="295.2" y="242.3">NONE</text>
<text x="373.1" y="241.8">MCEN 1025</text>
<text x="426" y="245.4">A</text>
<text x="296.4" y="252">JULIA ABBOUD</text>
<text x="353" y="252">30.4DX20 WHEEL</text>
<text x="296.1" y="260">N/A</text>
<text x="353" y="262.1">4648531</text>
<text x="415.2" y="261.2">A</text>
<text x="296.2" y="268.6">N/A</text>
<text x="372.8" y="267.9">SIZE: B</text>
<text x="395.8" y="267.7">SHEET:</text>
<text x="410.3" y="267.6">1 of 1</text>
<text x="35" y="275.6">6</text>
<text x="107" y="275.6">5</text>
<text x="179" y="275.6">4</text>
<text x="250.9" y="275.6">3</text>
<text x="322.9" y="275.6">2</text>
<text x="394.9" y="275.6">1</text>
</g>
<g font-size="3.2">
<text x="249.5" y="232.7">X.X</text>
<text x="253.5" y="229.5">TOLERANCES:</text>
<text x="261.4" y="232.7">0.1</text>
<text x="249.5" y="235.9">X.XX</text>
<text x="249.5" y="239.1">X.XXX</text>
<text x="261.1" y="239.1">0.005</text>
<text x="261.2" y="235.9">0.010</text>
<text x="249.5" y="242.2">X.X</text>
<text x="260.9" y="242.2">1</text>
</g>
<g font-size="2.8">
<text x="282.2" y="17.3">REV.</text>
<text x="333.2" y="17.3">DESCRIPTION</text>
<text x="343.3" y="12.8">REVISIONS</text>
<text x="403.6" y="17.3">DATE</text>
<text x="284.1" y="22.3">A</text>
<text x="331.8" y="22.3">INITIAL RELEASE</text>
<text x="400.3" y="22.3">12/4/2024</text>
<text x="194.4" y="229.9">PROPRIETARY AND</text>
<text x="194.4" y="232.7">CONFIDENTIAL</text>
<text x="293" y="229.6">MATERIAL:</text>
<text x="293" y="237.9">FINISH:</text>
<text x="194.3" y="240.4">THE INFORMATION CONTAINED</text>
<text x="194.3" y="244.2">IN THIS DRAWING IS THE SOLE</text>
<text x="194.3" y="248">PROPERTY OF THE</text>
<text x="194.3" y="251.9">UNIVERSITY OF COLORADO.</text>
<text x="240.1" y="248">UNLESS OTHERWISE SPECIFIED:</text>
<text x="240.1" y="251.9">DRAWING UNITS: MILLIMETERS</text>
<text x="335.3" y="252">12/4/24</text>
<text x="349.4" y="247.4">DESCRIPTION:</text>
<text x="194.3" y="255.7">ANY REPRODUCTION IN PART</text>
<text x="240.1" y="255.7">INTERPRET DRAWING PER</text>
<text x="349.1" y="257.5">PART NUMBER:</text>
<text x="194.3" y="259.5">OR AS A WHOLE WITHOUT</text>
<text x="194.3" y="263.3">WRITTEN PERMISSION IS</text>
<text x="240.1" y="259.5">ASME Y14.100</text>
<text x="240.1" y="263.3">INTERPRET DIMENSIONS PER</text>
<text x="194.3" y="267.1">PROHIBITED.</text>
<text x="240.1" y="267.1">ASME Y14.5M</text>
</g>
<g font-size="2.1">
<text x="293.8" y="247.4">DRAWN:</text>
<text x="335.6" y="247.4">DATE:</text>
<text x="293.5" y="255.7">CHECKER:</text>
<text x="335.6" y="255.7">DATE:</text>
<text x="407.3" y="256.3">REV</text>
<text x="293" y="264.5">MANUFACTURING ENGINEER:</text>
<text x="335.6" y="264.5">DATE:</text>
</g>
</svg>
